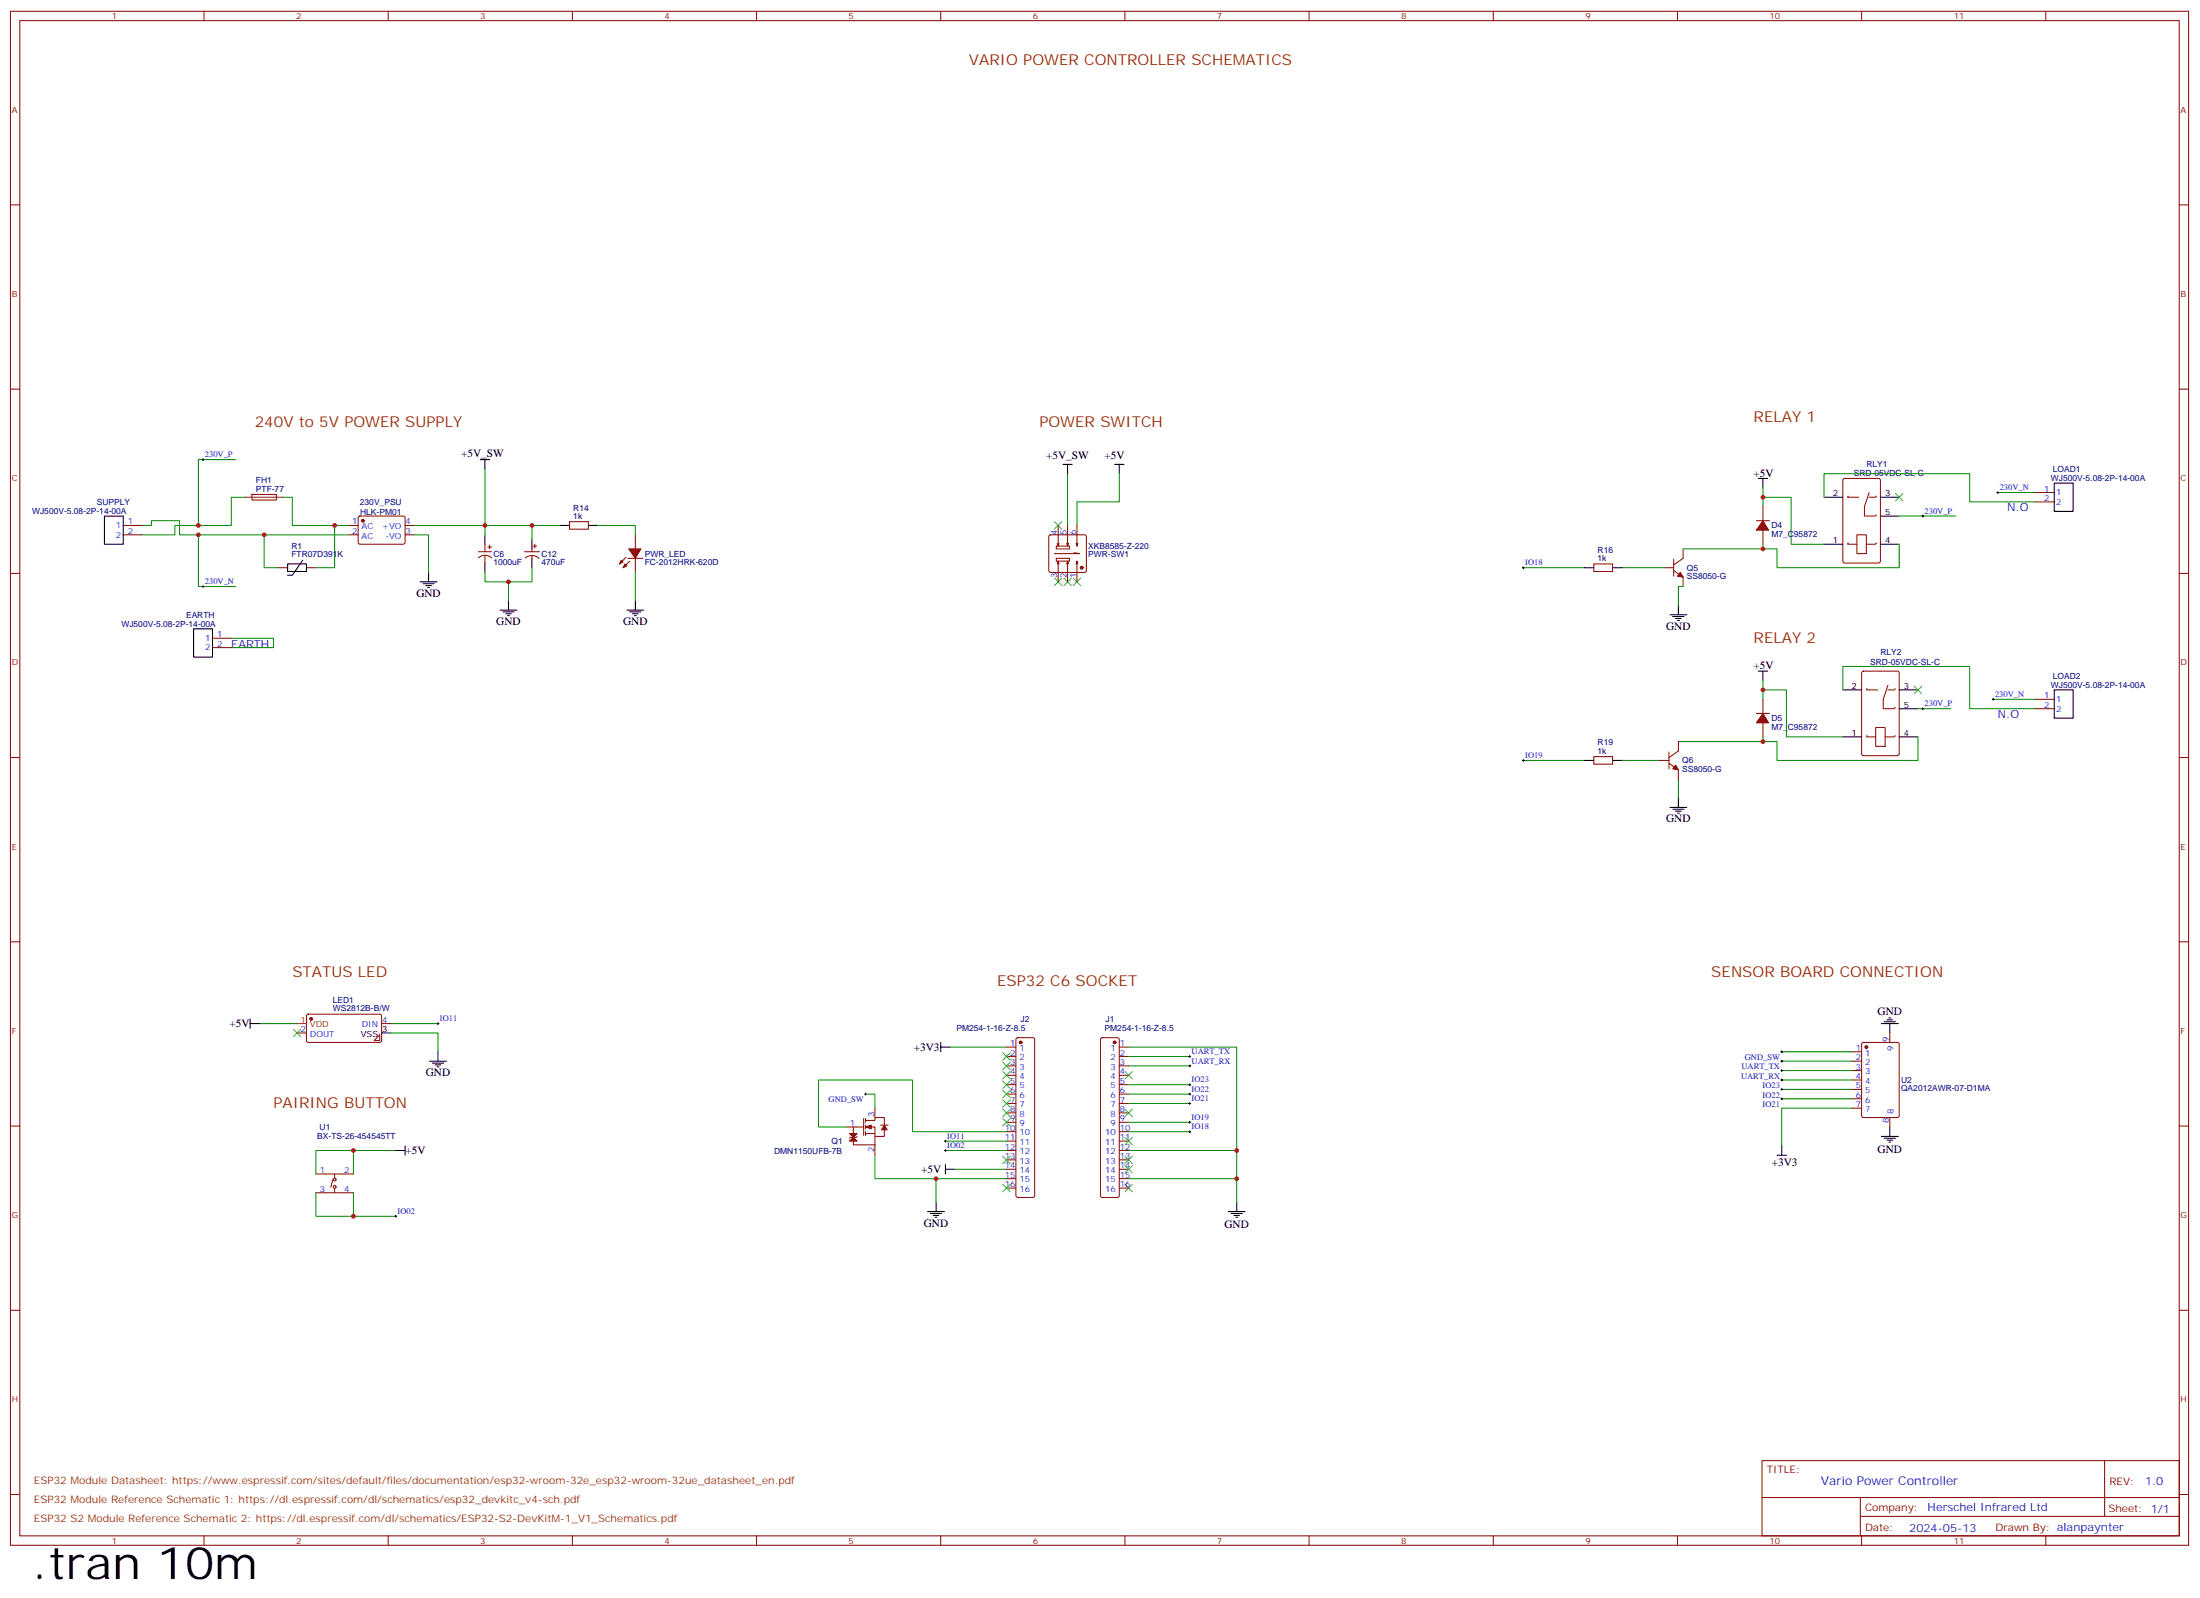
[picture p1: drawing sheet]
<svg xmlns="http://www.w3.org/2000/svg" width="826mm" height="600mm" viewBox="0 0 826 600" stroke-linecap="round" stroke-linejoin="round" font-family="sans-serif">
<g fill="none" stroke="#870000" stroke-width=".38">
<path d="M3.9 4.2h817.8v575.8h-817.8zM7.4 7.8h810.7v568.6h-810.7zM76.6 4.2v3.6M145.7 4.2v3.6M214.9 4.2v3.6M284 4.2v3.6M353.2 4.2v3.6M422.3 4.2v3.6M491.5 4.2v3.6M560.6 4.2v3.6M629.7 4.2v3.6M698.9 4.2v3.6"/>
<path d="M768 4.2v3.6M3.9 76.9h3.5M818.1 76.9h3.6M3.9 146h3.5M818.1 146h3.6M3.9 215.2h3.5M624.8 213.1h3.5M628.3 214.1l3.6 2.5v3.5M628.3 209.9v6.4M631.9 206v3.5l-3.6 2.5M818.1 215.2h3.6M699.1 252.1l.5-.2h12.7l.6 .4 .1 30.6-.5 .7h-12.9l-.7-.4v-30.6z"/>
<path d="M630.1 278.3v3.6l-3.5 2.4M700.7 276.6h3.5M704.2 273h3.5v7.1h-3.5zM707.7 276.6h3.5M3.9 284.3h3.5M623 285.4h3.6M626.6 286.5l3.5 2.4v3.6M626.6 282.2v6.4M818.1 284.3h3.6M3.9 353.5h3.5M818.1 353.5h3.6M3.9 422.6h3.5"/>
<path d="M818.1 422.6h3.6M3.9 491.8h3.5M818.1 491.8h3.6M661.5 548.2h156.6v28.2h-156.6zM790.1 548.2v20.9M3.9 560.9h3.5M76.6 576.4v3.6M145.7 576.4v3.6M214.9 576.4v3.6M284 576.4v3.6M353.2 576.4v3.6M422.3 576.4v3.6"/>
<path d="M491.5 576.4v3.6M560.6 576.4v3.6M629.7 576.4v3.6M661.5 562.1h156.5M698.4 569.1h119.6M698.4 562.1v14.1M698.9 576.4v3.6M768 576.4v3.6M818.1 560.9h3.6"/>
</g>
<g fill="#870000" stroke="#870000" stroke-width=".38">
<path d="M630.8 214.8l1.1 1.8-2.2-.3z"/>
<path d="M629 287.2l1.1 1.7-2.1-.3z"/>
</g>
<g fill="none" stroke="#000" stroke-width=".38">
<path d="M660.1 179.6h3.5M661.8 179.6v3.5M571.5 213.1h.7M571.9 212.7v.7M626.9 230.7h6.4M628 231.4h4.2M629 232.1h2.2M629.7 232.8h.7M630.1 227.2v3.5M660.1 251.9h3.5M661.8 251.9v3.5M691.8 258.9h7.1"/>
<path d="M713 258.9h7.1M691.8 276.6h7.1M713 276.6h7.1M713 266h7.1M571.5 285.4h.7M571.9 285v.7M630.1 299.5v3.5M626.9 303h6.4M628 303.7h4.2M629 304.4h2.2M629.7 305.2h.7"/>
</g>
<path d="M661.8 183.1v7M571.9 213.1h22.9M608.9 213.1h15.9M661.8 204.3v1.7h-29.9M631.9 220.1h-1.8v7.1M661.8 255.4v7.1M661.8 276.6v1.7h-31.7M571.9 285.4h22.9M608.9 285.4h14.1M630.1 292.5v7" fill="none" stroke="#008700" stroke-width=".38"/>
<g fill="#870000">
<circle cx="711.2" cy="276.2" r=".18"/>
<circle cx="700.7" cy="276.2" r=".18"/>
</g>
<path d="M700.7 258.9h4.2M708.8 257.2l-1.8 5.3v3.5h4.2M708.8 258.9h2.4" fill="none" stroke="#870000" stroke-width=".38"/>
<g fill="#870000">
<circle cx="700.7" cy="258.6" r=".18"/>
<circle cx="711.2" cy="265.6" r=".18"/>
<circle cx="711.2" cy="258.6" r=".18"/>
</g>
<path d="M692.1 179.8l.4-.2h12.7l.7 .4v30.6l-.4 .7h-13l-.6-.4-.1-30.6zM693.6 204.3h3.5M697.1 200.7h3.6v7.1h-3.6zM700.7 204.3h3.5" fill="none" stroke="#870000" stroke-width=".38"/>
<path d="M684.8 186.6h7M705.9 186.6h7.1M705.9 193.7h7.1M684.8 204.3h7M705.9 204.3h7.1" fill="none" stroke="#000" stroke-width=".38"/>
<g fill="#870000">
<circle cx="704.2" cy="203.9" r=".18"/>
<circle cx="693.6" cy="203.9" r=".18"/>
</g>
<path d="M693.6 186.6h4.2M701.7 184.9l-1.8 5.2v3.6h4.3M701.7 186.6h2.5" fill="none" stroke="#870000" stroke-width=".38"/>
<g fill="#870000">
<circle cx="693.6" cy="186.3" r=".18"/>
<circle cx="704.2" cy="193.3" r=".18"/>
<circle cx="704.2" cy="186.3" r=".18"/>
</g>
<g fill="none" stroke="#008700" stroke-width=".38">
<path d="M88.6 172.5h-14.1v24.7M182.1 176v21.2h-26.5M400.8 177.8v19.4M420.2 177.8v10.6h-15.9v8.8M53.3 197.2h3.5v-1.8h10.6v5.3h7.1M92.1 186.6h-5.3v10.6h-21.1v3.5h-12.4M106.2 186.6h3.5v10.6h21.2M125.6 197.2v15.9h-7M199.7 197.2h10.6M224.4 197.2h14.1v3.5M661.8 186.6h10.6v17.7h12.4M684.8 186.6v-8.8h54.7v10.6h24.7"/>
<path d="M713 193.7h21.2M750 184.9h14.2M99.2 200.7v12.4h5.3M130.9 200.7h-56.4v19.4h14.1M155.6 200.7h5.3v14.1M182.1 214.8v3.6h8.8v7M182.1 200.7v-3.5h17.6v5.3M199.7 213.1v5.3h-8.8M238.5 214.8v10.6M713 204.3v8.8h-45.9v-7.1h-5.3M86.8 239.5h15.9v3.6h-15.9M661.8 258.9h8.9v17.7h21.1"/>
<path d="M691.8 258.9v-8.8h47.7v15.9h24.7M720.1 276.6v8.8h-53v-7.1h-5.3M720.1 266h12.3M748.3 262.5h15.9M97.4 384.2h14.1M146.8 387.7h17.6v7.1M146.8 384.2h17.6M356.7 393h21.2M423.7 393h40.6v58.2M423.7 396.5h23M668.9 394.8h26.5M668.9 398.3h26.5"/>
<path d="M324.9 410.6h3.6v5.3M423.7 414.2h23M423.7 410.6h23M423.7 407.1h23M423.7 400h23M668.9 401.8h26.5M668.9 405.3h26.5M668.9 408.9h26.5M668.9 412.4h26.5M695.4 415.9h-26.5v14.1M132.7 431.8h15.9M317.9 423h-10.6v-17.7h35.3v19.4h35.3"/>
<path d="M328.5 433.6v8.8h22.9M354.9 431.8h23M354.9 428.3h23M358.5 438.9h19.4M423.7 424.7h23M423.7 421.2h23M423.7 431.8h40.6M118.6 447.7v8.8h14.1v-8.8M118.6 440.6v-8.8h14.1v8.8M132.7 456.5h15.9M377.9 442.4h-26.5v8.8M423.7 442.4h40.6"/>
</g>
<g fill="none" stroke="#000" stroke-width=".38">
<path d="M75.9 172.5h.7M76.2 172.2v.7M180.3 172.5h3.5M182.1 172.5v3.5M399 174.3h3.6M400.8 174.3v3.5M418.4 174.3h3.6M420.2 174.3v3.5M39.2 193.7h7v10.6h-7zM210.3 197.2h3.5M220.9 197.2h3.5M721.5 193.7h.7"/>
<path d="M721.8 193.3v.7M749.7 184.9h.7M750 184.5v.7M771.2 181.3h7.1v10.6h-7.1zM76.2 219.8v.7M108 211.7h7v2.8h-7zM113.6 210.3l-3.9 5.6h-1.7M157.7 218.4h6.4M158.8 219.1h4.2M159.8 219.8h2.2M160.9 214.8v3.6M182.1 200.7v3.6"/>
<path d="M182.1 211.3v3.5M199.7 202.5v3.5M199.7 209.5v3.6M594.8 213.1h3.5M605.4 213.1h3.5M72.7 236h7.1v10.6h-7.1zM75.9 220.1h.7M160.5 220.5h.8M187.7 229h6.4M188.8 229.7h4.2M189.8 230.4h2.1M190.5 231.1h.7"/>
<path d="M190.9 225.4v3.6M235.3 229h6.4M236.4 229.7h4.2M237.5 230.4h2.1M238.2 231.1h.7M238.5 225.4v3.6M771.2 258.9h7.1v10.6h-7.1zM721.5 266h.7M721.8 265.6v.7M747.9 262.5h.7M748.3 262.1v.7M594.8 285.4h3.5"/>
<path d="M605.4 285.4h3.5M93.9 384.2h3.5M93.9 382.4v3.5M143.3 387.7h3.5M161.3 398.3h6.3M162.3 399h4.2M163.4 399.7h2.1M164.1 384.2h.7M164.4 383.8v.7M164.4 394.8v3.5M353.2 393h3.5M353.2 391.2v3.6"/>
<path d="M446.3 396.5h.7M446.7 396.2v.7M446.7 399.7v.7M668.5 398.3h.8M668.5 394.8h.8M668.9 394.4v.7M668.9 397.9v.7M706.3 384.2h6.3M707.4 383.5h4.2M708.4 382.8h2.1M709.1 382.1h.7M709.5 384.2v3.5"/>
<path d="M164.1 400.4h.7M324.6 410.6h.7M324.9 410.3v.7M446.3 407.1h.7M446.3 410.6h.7M446.3 414.2h.7M446.3 400h.7M446.7 406.8v.7M446.7 410.3v.7M446.7 413.8v.7M668.5 401.8h.8M668.5 405.3h.8"/>
<path d="M668.5 408.9h.8M668.5 412.4h.8M668.9 401.5v.7M668.9 405v.7M668.9 408.5v.7M668.9 412v.7M148.6 431.8h3.5M152.1 430v3.6M354.6 428.3h.7M354.6 431.8h.7M354.9 438.9h3.6M354.9 427.9v.7"/>
<path d="M354.9 431.4v.8M354.9 437.1v3.5M446.3 421.2h.7M446.3 424.7h.7M446.7 420.9v.7M446.7 424.4v.7M667.1 433.6h3.6M668.9 430v3.6M706.3 426.5h6.3M707.4 427.2h4.2M708.4 427.9h2.1M709.1 428.6h.7"/>
<path d="M709.5 423v3.5M148.2 456.5h.7M148.6 456.1v.7M348.2 454.7h6.4M349.3 455.4h4.2M350.3 456.1h2.2M351 456.8h.8M351.4 451.2v3.5M461.1 454.7h6.4M462.2 455.4h4.2M463.2 456.1h2.1M463.9 456.8h.7"/>
<path d="M464.3 451.2v3.5"/>
</g>
<g fill="none" stroke="#3c3" stroke-width=".38">
<path d="M395.9 195.8l2.8 2.8M398.7 195.8l-2.8 2.8M711.6 185.2l2.8 2.8M714.4 185.2l-2.8 2.8M395.9 217l2.8 2.8M398.7 217l-2.8 2.8M399.4 217l2.8 2.8M402.2 217l-2.8 2.8M402.9 217l2.8 2.8M405.7 217l-2.8 2.8M718.6 257.5l2.9 2.8M721.5 257.5l-2.9 2.8"/>
<path d="M110.1 386.3l2.8 2.8M112.9 386.3l-2.8 2.8M376.4 395.1l2.9 2.8M376.4 398.6l2.9 2.9M379.3 395.1l-2.9 2.8M379.3 398.6l-2.9 2.9M376.4 402.2l2.9 2.8M376.4 405.7l2.9 2.8M376.4 409.2l2.9 2.8M376.4 412.7l2.9 2.9M376.4 416.3l2.9 2.8M376.4 419.8l2.9 2.8"/>
<path d="M379.3 402.2l-2.9 2.8M379.3 405.7l-2.9 2.8M379.3 409.2l-2.9 2.8M379.3 412.7l-2.9 2.9M379.3 416.3l-2.9 2.8M379.3 419.8l-2.9 2.8M422.3 402.2l2.8 2.8M422.3 416.3l2.8 2.8M425.1 402.2l-2.8 2.8M425.1 416.3l-2.8 2.8M376.4 433.9l2.9 2.8M379.3 433.9l-2.9 2.8"/>
<path d="M422.3 426.9l2.8 2.8M422.3 433.9l2.8 2.8M422.3 437.4l2.8 2.9M425.1 426.9l-2.8 2.8M425.1 433.9l-2.8 2.8M425.1 437.4l-2.8 2.9M376.4 444.5l2.9 2.8M379.3 444.5l-2.9 2.8M422.3 444.5l2.8 2.8M425.1 444.5l-2.8 2.8"/>
</g>
<g fill="none" stroke="#870000" stroke-width=".38">
<path d="M46.2 197.2h7.1M94.6 185.6h9.1l.1 2-9.2 .1zM130.9 197.2h3.5M134.7 193.9l.4-.2h16.6l.4 .7-.1 9.4-.6 .5-16.5-.1-.5-.6v-9.2zM152.1 197.2h3.5M213.8 195.8h7.1v2.8h-7.1zM397.3 197.2v7.8l-.4-1.1M400.8 197.2v7.8l-.4-1.1M404.3 197.2v7.8l-.3-1.1M659.4 195.4h4.9M661.8 190.1v5.3M661.8 199v5.3"/>
<path d="M764.2 184.9h7M764.2 188.4h7M46.2 200.7h7.1M104.5 213.1h3.5M115 213.1h3.6M130.9 200.7h3.5M152.1 200.7h3.5M179.6 207.1h4.9M179.6 209.4a3.5 3.5 0 0 1 4.9 0M182.1 204.3v2.8M182.1 208.5v2.8M183.1 205.3h1.4"/>
<path d="M183.8 204.6v1.4M196.9 207.1h5.6M197.2 209.5a3.8 3.8 0 0 1 5.2 .1M199.7 206v1.1M199.7 208.5v1M200.1 205h1.4M200.8 204.3v1.4M235 209.2l-2.5 2.5M235.7 209.5h5.6M236.4 210.6l-2.5 2.5M238.5 200.7v5.3M238.5 209.5v5.3"/>
<path d="M394 200.9l.4-.2h12.7l.5 .2 .2 .5v12.7l-.2 .5-.5 .2h-12.7l-.5-.2-.2-.5v-12.7zM396.6 209.5h4.9v1.1h-4.9zM396.6 205h4.9v1h-4.9zM396.9 211.7l.4-1.1v7.8M397.3 210.6l.3 1.1M397.6 203.9l-.3 1.1M400.4 211.7l.4-1.1v7.8M400.8 210.6l.3 1.1M401.1 203.9l-.3 1.1M403.3 207.4l2.1 .4h-9.5M404 211.7l.3-1.1v7.8M404.3 210.6l.4 1.1"/>
<path d="M404.7 203.9l-.4 1.1M598.3 211.7h7.1v2.8h-7.1zM79.8 239.5h7M79.8 243.1h7M659.4 267.8h4.9M661.8 262.5v5.3M661.8 271.3v5.3M764.2 262.5h7M764.2 266h7M598.3 284h7.1v2.8h-7.1zM111.5 387.7h3.5M115.3 380.9l.4-.3 27.1 .1 .5 .7-.1 9.4-.6 .4h-27.1l-.5-.7v-9.1z"/>
<path d="M142.6 388.4v2.1h-2.2zM143.3 384.2h3.5M377.9 393h3.5M377.9 396.5h3.5M381.6 389.7l.5-.2h5.6l.5 .2 .2 .5v58.5l-.7 .7h-5.6l-.7-.7v-58.5zM413.4 389.7l.4-.2h5.7l.5 .2 .2 .5v58.5l-.7 .7h-5.7l-.7-.7v-58.5zM420.2 393h3.5M420.2 396.5h3.5M695.4 394.8h3.5M695.4 398.3h3.5M699.1 391.4l.5-.2h12.7l.6 .5 .1 27-.5 .7-12.9 .1-.7-.5v-27.1zM709.5 387.7v3.5"/>
<path d="M324.2 419.8v6.4M324.9 419.8v1.4M328.5 415.9v3.6M377.9 400h3.5M377.9 403.6h3.5M377.9 407.1h3.5M377.9 410.6h3.5M377.9 414.2h3.5M377.9 417.7h3.5M420.2 400h3.5M420.2 403.6h3.5M420.2 407.1h3.5"/>
<path d="M420.2 410.6h3.5M420.2 414.2h3.5M420.2 417.7h3.5M695.4 401.8h3.5M695.4 405.3h3.5M695.4 408.9h3.5M695.4 412.4h3.5M695.4 415.9h3.5M709.5 419.5v3.5M317.9 423h6.3M320.4 423v6.7h8.1M321.8 426.5l-.4 .4h-2.1l-.4 .3"/>
<path d="M324.9 423h3.6v3.5h3.5v-2.5M324.9 420.5h3.6v-1h3.5v2.8M324.9 422.3v1.4M324.9 424.7v1.5M324.9 425.4h3.6M328.5 426.5v7.1M330.6 422.3h2.8M377.9 421.2h3.5M377.9 424.7h3.5M377.9 428.3h3.5M377.9 431.8h3.5M377.9 435.3h3.5"/>
<path d="M377.9 438.9h3.5M420.2 421.2h3.5M420.2 424.7h3.5M420.2 428.3h3.5M420.2 431.8h3.5M420.2 435.3h3.5M420.2 438.9h3.5M118.6 440.6h14.1M118.6 447.7h14.1M124.9 442.7l-.7 2.9M125.6 440.6v1.4M125.6 446.2v1.4"/>
<path d="M377.9 442.4h3.5M377.9 445.9h3.5M420.2 442.4h3.5M420.2 445.9h3.5"/>
<circle cx="125.6" cy="442.7" r=".53"/>
<circle cx="125.6" cy="445.5" r=".53"/>
</g>
<g fill="#870000" stroke="#870000" stroke-width=".38">
<path d="M234.6 211.7l.7 .7-1.4 .7z"/>
<path d="M233.2 210.3l.7 .7-1.4 .7z"/>
<path d="M236 206h4.6l-2.1 3.5z"/>
<path d="M661.8 195.4l2.2 3.6h-4.6z"/>
<path d="M661.8 267.8l2.2 3.5h-4.6z"/>
<path d="M318.9 428.3l1.5-1.4 1.4 1.4z"/>
<path d="M318.9 425.4h2.9l-1.4 1.5z"/>
<path d="M332 422.3l1.1 1.7h-2.2z"/>
<path d="M324.9 423l2.2-.7v1.4z"/>
<circle cx="136.2" cy="195.4" r=".53"/>
<circle cx="406.1" cy="213.1" r=".53"/>
<circle cx="383.2" cy="391.2" r=".53"/>
<circle cx="418.4" cy="391.2" r=".53"/>
<circle cx="116.8" cy="382.4" r=".53"/>
<circle cx="700.7" cy="393" r=".53"/>
</g>
<path d="M92.1 186.6h14.1" fill="none" stroke="#8c2424" stroke-width=".38"/>
<path d="M111.5 384.2h3.5" fill="none" stroke="#f00" stroke-width=".38"/>
<g fill="#c00">
<circle cx="661.8" cy="206" r=".88"/>
<circle cx="661.8" cy="278.3" r=".88"/>
<circle cx="125.6" cy="197.2" r=".88"/>
<circle cx="190.9" cy="218.4" r=".88"/>
<circle cx="182.1" cy="197.2" r=".88"/>
<circle cx="199.7" cy="197.2" r=".88"/>
<circle cx="99.2" cy="200.7" r=".88"/>
<circle cx="74.5" cy="197.2" r=".88"/>
<circle cx="74.5" cy="200.7" r=".88"/>
<circle cx="464.3" cy="442.4" r=".88"/>
<circle cx="464.3" cy="431.8" r=".88"/>
<circle cx="351.4" cy="442.4" r=".88"/>
<circle cx="132.7" cy="456.5" r=".88"/>
<circle cx="132.7" cy="431.8" r=".88"/>
<circle cx="661.8" cy="186.6" r=".88"/>
<circle cx="661.8" cy="258.9" r=".88"/>
</g>
<text font-size="16.9" x="12" y="592.5">.tran 10m</text>
<g font-size="5.6" fill="#930">
<text x="363.7" y="24.3">VARIO POWER CONTROLLER SCHEMATICS</text>
<text x="95.6" y="160.2">240V to 5V POWER SUPPLY</text>
<text x="390.2" y="160.2">POWER SWITCH</text>
<text x="658.3" y="158.4">RELAY 1</text>
<text x="658.3" y="241.3">RELAY 2</text>
<text x="109.7" y="366.5">STATUS LED</text>
<text x="374.3" y="370.1">ESP32 C6 SOCKET</text>
<text x="642.4" y="366.5">SENSOR BOARD CONNECTION</text>
<text x="102.7" y="415.9">PAIRING BUTTON</text>
</g>
<text font-size="4.6" fill="#00f" x="683.6" y="557.2">Vario Power Controller</text>
<g font-size="4.2">
<text x="173.1" y="171.4">+5V_SW</text>
<text x="392.8" y="172.2">+5V_SW</text>
<text x="414.6" y="172.2">+5V</text>
<text x="658.3" y="178.9">+5V</text>
<text x="156.3" y="224">GND</text>
<text x="186.3" y="234.6">GND</text>
<text x="233.9" y="234.6">GND</text>
<text x="625.5" y="236.4">GND</text>
<text x="658.3" y="251.2">+5V</text>
<text x="625.5" y="308.7">GND</text>
<text x="704.9" y="381">GND</text>
<text x="86.1" y="385.6">+5V</text>
<text x="343" y="394.4">+3V3</text>
<text x="159.8" y="403.9">GND</text>
<text x="152.3" y="433.2">+5V</text>
<text x="665.1" y="437.5">+3V3</text>
<text x="704.9" y="432.6">GND</text>
<text x="345.9" y="440.3">+5V</text>
<text x="346.8" y="460.4">GND</text>
<text x="459.7" y="460.8">GND</text>
</g>
<g font-size="4.2" fill="#00f">
<text x="753.6" y="191.9">N.O</text>
<text x="86.8" y="243.1">EARTH</text>
<text x="750" y="269.5">N.O</text>
<text x="805.3" y="557.5">1.0</text>
<text x="723.7" y="567">Herschel Infrared Ltd</text>
<text x="716.7" y="574.8">2024-05-13</text>
</g>
<g font-size="3.9" fill="#930">
<text x="12.7" y="557">ESP32 Module Datasheet: https://www.espressif.com/sites/default/files/documentation/esp32-wroom-32e_esp32-wroom-32ue_datasheet_en.pdf</text>
<text x="12.7" y="564.1">ESP32 Module Reference Schematic 1: https://dl.espressif.com/dl/schematics/esp32_devkitc_v4-sch.pdf</text>
<text x="12.7" y="571.1">ESP32 S2 Module Reference Schematic 2: https://dl.espressif.com/dl/schematics/ESP32-S2-DevKitM-1_V1_Schematics.pdf</text>
</g>
<g font-size="3.9" fill="#800">
<text x="663.3" y="552.8">TITLE:</text>
<text x="791.9" y="557.5">REV:</text>
<text x="700.2" y="567">Company:</text>
<text x="791.5" y="567.6">Sheet: 1/1</text>
<text x="700.2" y="574.7">Date:</text>
<text x="749.2" y="574.8">Drawn By: alanpaynter</text>
</g>
<g font-size="3.2" fill="#800">
<text x="42" y="7.2">1</text>
<text x="111.2" y="7.2">2</text>
<text x="180.3" y="7.2">3</text>
<text x="249.4" y="7.2">4</text>
<text x="318.6" y="7.2">5</text>
<text x="387.7" y="7.2">6</text>
<text x="456.9" y="7.2">7</text>
<text x="526" y="7.2">8</text>
<text x="595.2" y="7.2">9</text>
<text x="664.3" y="7.2">10</text>
<text x="733.5" y="7.2">11</text>
<text x="4.4" y="42.3">A</text>
<text x="818.7" y="42.3">A</text>
<text x="4.4" y="111.5">B</text>
<text x="818.7" y="111.5">B</text>
<text x="4.4" y="180.6">C</text>
<text x="818.7" y="180.6">C</text>
<text x="4.4" y="249.8">D</text>
<text x="818.7" y="249.8">D</text>
<text x="4.4" y="318.9">E</text>
<text x="818.7" y="318.9">E</text>
<text x="4.4" y="388.1">F</text>
<text x="818.7" y="388.1">F</text>
<text x="4.4" y="457.2">G</text>
<text x="818.7" y="457.2">G</text>
<text x="4.4" y="526.3">H</text>
<text x="818.7" y="526.3">H</text>
<text x="42" y="579.4">1</text>
<text x="111.2" y="579.4">2</text>
<text x="180.3" y="579.4">3</text>
<text x="249.4" y="579.4">4</text>
<text x="318.6" y="579.4">5</text>
<text x="387.7" y="579.4">6</text>
<text x="456.9" y="579.4">7</text>
<text x="526" y="579.4">8</text>
<text x="595.2" y="579.4">9</text>
<text x="664.3" y="579.4">10</text>
<text x="733.5" y="579.4">11</text>
</g>
<g font-size="3.2" fill="#00f">
<text x="76.9" y="171.6">230V_P</text>
<text x="750.7" y="184">230V_N</text>
<text x="767.4" y="184.5">1</text>
<text x="771.9" y="185.9">1</text>
<text x="767.4" y="188">2</text>
<text x="771.9" y="189.4">2</text>
<text x="48" y="196.8">1</text>
<text x="132.3" y="196.8">1</text>
<text x="152.3" y="196.8">4</text>
<text x="722.5" y="192.8">230V_P</text>
<text x="43.5" y="198.3">1</text>
<text x="43.5" y="201.8">2</text>
<text x="48" y="200.4">2</text>
<text x="132.3" y="200.4">2</text>
<text x="135.7" y="198.6">AC</text>
<text x="135.7" y="202.1">AC</text>
<text x="143.5" y="198.6">+VO</text>
<text x="144.7" y="202.1">-VO</text>
<text x="152.3" y="200.4">3</text>
<text x="396.9" y="200.7" transform="rotate(-90 396.9 200.7)">4</text>
<text x="400.4" y="200.7" transform="rotate(-90 400.4 200.7)">5</text>
<text x="404" y="200.7" transform="rotate(-90 404 200.7)">6</text>
<text x="572.6" y="212.2">IO18</text>
<text x="76.9" y="219.3">230V_N</text>
<text x="396.9" y="216.9" transform="rotate(-90 396.9 216.9)">3</text>
<text x="400.4" y="216.9" transform="rotate(-90 400.4 216.9)">2</text>
<text x="404" y="216.9" transform="rotate(-90 404 216.9)">1</text>
<text x="81.5" y="239.2">1</text>
<text x="77" y="240.6">1</text>
<text x="77" y="244.1">2</text>
<text x="81.5" y="242.7">2</text>
<text x="749" y="261.6">230V_N</text>
<text x="767.4" y="262.1">1</text>
<text x="771.9" y="263.5">1</text>
<text x="722.5" y="265.1">230V_P</text>
<text x="767.4" y="265.6">2</text>
<text x="771.9" y="267.1">2</text>
<text x="572.6" y="284.5">IO19</text>
<text x="143.4" y="383.8">4</text>
<text x="165.1" y="383.3">IO11</text>
<text x="112.9" y="387.3">2</text>
<text x="116.3" y="389.1">DOUT</text>
<text x="135.8" y="385.6">DIN</text>
<text x="379.2" y="392.6">1</text>
<text x="382.7" y="394.4">1</text>
<text x="416.9" y="394.4">1</text>
<text x="420.4" y="392.6">1</text>
<text x="447.4" y="395.6">UART_TX</text>
<text x="696.7" y="394.4">1</text>
<text x="709.1" y="391.1" transform="rotate(-90 709.1 391.1)">9</text>
<text x="710.9" y="394.6" transform="rotate(-90 710.9 394.6)">9</text>
<text x="379.2" y="396.2">2</text>
<text x="379.2" y="399.7">3</text>
<text x="382.7" y="397.9">2</text>
<text x="382.7" y="401.5">3</text>
<text x="416.9" y="397.9">2</text>
<text x="416.9" y="401.5">3</text>
<text x="420.4" y="396.2">2</text>
<text x="420.4" y="399.7">3</text>
<text x="447.4" y="399.2">UART_RX</text>
<text x="653.8" y="401.4">UART_TX</text>
<text x="655" y="397.9">GND_SW</text>
<text x="696.7" y="397.9">2</text>
<text x="696.7" y="401.5">3</text>
<text x="700.2" y="396.2">1</text>
<text x="700.2" y="399.7">2</text>
<text x="379.2" y="403.2">4</text>
<text x="379.2" y="406.8">5</text>
<text x="382.7" y="405">4</text>
<text x="416.9" y="405">4</text>
<text x="420.4" y="403.2">4</text>
<text x="420.4" y="406.8">5</text>
<text x="447.4" y="406.2">IO23</text>
<text x="653.6" y="404.9">UART_RX</text>
<text x="696.7" y="405">4</text>
<text x="700.2" y="403.2">3</text>
<text x="700.2" y="406.8">4</text>
<text x="311.1" y="413.7">GND_SW</text>
<text x="379.2" y="410.3">6</text>
<text x="379.2" y="413.8">7</text>
<text x="382.7" y="408.5">5</text>
<text x="382.7" y="412">6</text>
<text x="416.9" y="408.5">5</text>
<text x="416.9" y="412">6</text>
<text x="420.4" y="410.3">6</text>
<text x="420.4" y="413.8">7</text>
<text x="447.4" y="409.8">IO22</text>
<text x="447.4" y="413.3">IO21</text>
<text x="661.7" y="408.4">IO23</text>
<text x="661.7" y="412">IO22</text>
<text x="696.7" y="408.5">5</text>
<text x="696.7" y="412">6</text>
<text x="700.2" y="410.3">5</text>
<text x="700.2" y="413.8">6</text>
<text x="328.1" y="419.1" transform="rotate(-90 328.1 419.1)">3</text>
<text x="379.2" y="417.3">8</text>
<text x="382.7" y="415.6">7</text>
<text x="382.7" y="419.1">8</text>
<text x="416.9" y="415.6">7</text>
<text x="416.9" y="419.1">8</text>
<text x="420.4" y="417.3">8</text>
<text x="661.7" y="415.5">IO21</text>
<text x="696.7" y="415.6">7</text>
<text x="700.2" y="417.3">7</text>
<text x="710.9" y="418.1" transform="rotate(-90 710.9 418.1)">8</text>
<text x="319" y="422.6">1</text>
<text x="377.2" y="424.4">10</text>
<text x="379.2" y="420.9">9</text>
<text x="382.7" y="422.6">9</text>
<text x="416.9" y="422.6">9</text>
<text x="420.4" y="420.9">9</text>
<text x="420.4" y="424.4">10</text>
<text x="447.4" y="420.3">IO19</text>
<text x="447.4" y="423.9">IO18</text>
<text x="709.1" y="421.6" transform="rotate(-90 709.1 421.6)">8</text>
<text x="355.6" y="427.4">IO11</text>
<text x="355.6" y="430.9">IO02</text>
<text x="377.2" y="427.9">11</text>
<text x="377.2" y="431.4">12</text>
<text x="382.7" y="426.2">10</text>
<text x="382.7" y="429.7">11</text>
<text x="414.9" y="426.2">10</text>
<text x="414.9" y="429.7">11</text>
<text x="420.4" y="427.9">11</text>
<text x="420.4" y="431.4">12</text>
<text x="328.1" y="432.4" transform="rotate(-90 328.1 432.4)">2</text>
<text x="377.2" y="435">13</text>
<text x="382.7" y="433.2">12</text>
<text x="382.7" y="436.7">13</text>
<text x="414.9" y="433.2">12</text>
<text x="414.9" y="436.7">13</text>
<text x="420.4" y="435">13</text>
<text x="120.1" y="440.3">1</text>
<text x="129.2" y="440.3">2</text>
<text x="377.2" y="438.5">14</text>
<text x="377.2" y="442">15</text>
<text x="382.7" y="440.3">14</text>
<text x="382.7" y="443.8">15</text>
<text x="414.9" y="440.3">14</text>
<text x="414.9" y="443.8">15</text>
<text x="420.4" y="438.5">14</text>
<text x="420.4" y="442">15</text>
<text x="120.1" y="447.3">3</text>
<text x="129.2" y="447.3">4</text>
<text x="377.2" y="445.6">16</text>
<text x="382.7" y="447.3">16</text>
<text x="414.9" y="447.3">16</text>
<text x="420.4" y="445.6">16</text>
<text x="149.3" y="455.6">IO02</text>
</g>
<g font-size="3.2" fill="#000080">
<text x="696" y="178.5">SRD-05VDC-SL-C</text>
<text x="700.7" y="175.4">RLY1</text>
<text x="770.7" y="177.2">LOAD1</text>
<text x="96.1" y="184.5">PTF-77</text>
<text x="96.1" y="181.3">FH1</text>
<text x="769.9" y="180.7">WJ500V-5.08-2P-14-00A</text>
<text x="36.3" y="189.5">SUPPLY</text>
<text x="135.1" y="189.5">230V_PSU</text>
<text x="215.2" y="191.6">R14</text>
<text x="12.1" y="193">WJ500V-5.08-2P-14-00A</text>
<text x="135.2" y="193.1">HLK-PM01</text>
<text x="215.2" y="194.7">1k</text>
<text x="665" y="201.5">M7_C95872</text>
<text x="665" y="198.3">D4</text>
<text x="109.4" y="209.2">FTR07D391K</text>
<text x="109.4" y="206">R1</text>
<text x="185.3" y="208.9">C6</text>
<text x="203.2" y="208.9">C12</text>
<text x="242" y="208.9">PWR_LED</text>
<text x="408.6" y="205.9">XKB8585-Z-220</text>
<text x="408.6" y="209.1">PWR-SW1</text>
<text x="599.8" y="207.4">R16</text>
<text x="185.3" y="212.1">1000uF</text>
<text x="203.2" y="212.1">470uF</text>
<text x="242" y="212.1">FC-2012HRK-620D</text>
<text x="599.8" y="210.6">1k</text>
<text x="633.3" y="214.2">Q5</text>
<text x="633.3" y="217.4">SS8050-G</text>
<text x="69.8" y="231.8">EARTH</text>
<text x="45.6" y="235.4">WJ500V-5.08-2P-14-00A</text>
<text x="706" y="246">RLY2</text>
<text x="702.1" y="249.5">SRD-05VDC-SL-C</text>
<text x="770.7" y="254.8">LOAD2</text>
<text x="769.9" y="258.3">WJ500V-5.08-2P-14-00A</text>
<text x="665" y="273.8">M7_C95872</text>
<text x="665" y="270.7">D5</text>
<text x="599.8" y="279.7">R19</text>
<text x="599.8" y="282.9">1k</text>
<text x="631.5" y="286.5">Q6</text>
<text x="631.5" y="289.8">SS8050-G</text>
<text x="125" y="376.4">LED1</text>
<text x="125" y="379.5">WS2812B-B/W</text>
<text x="383.2" y="383.6">J2</text>
<text x="415.1" y="383.6">J1</text>
<text x="359.1" y="387.1">PM254-1-16-Z-8.5</text>
<text x="414.7" y="387.1">PM254-1-16-Z-8.5</text>
<text x="713.7" y="406.5">U2</text>
<text x="713.7" y="409.6">QA2012AWR-07-D1MA</text>
<text x="120" y="424.1">U1</text>
<text x="119.1" y="427.7">BX-TS-26-454545TT</text>
<text x="312.2" y="429.4">Q1</text>
<text x="290.6" y="432.9">DMN1150UFB-7B</text>
</g>
<g font-size="3.2">
<text x="688.1" y="186.3">2</text>
<text x="707.7" y="186.3">3</text>
<text x="707.7" y="193.3">5</text>
<text x="688.1" y="203.9">1</text>
<text x="707.7" y="203.9">4</text>
<text x="695.1" y="258.6">2</text>
<text x="714.8" y="258.6">3</text>
<text x="714.8" y="265.6">5</text>
<text x="695.1" y="276.2">1</text>
<text x="714.8" y="276.2">4</text>
<text x="135.5" y="389.1">VSS</text>
<text x="143.4" y="387.3">3</text>
</g>
<g font-size="3.2" fill="#f00">
<text x="112.9" y="383.8">1</text>
<text x="116.3" y="385.6">VDD</text>
</g>
</svg>
